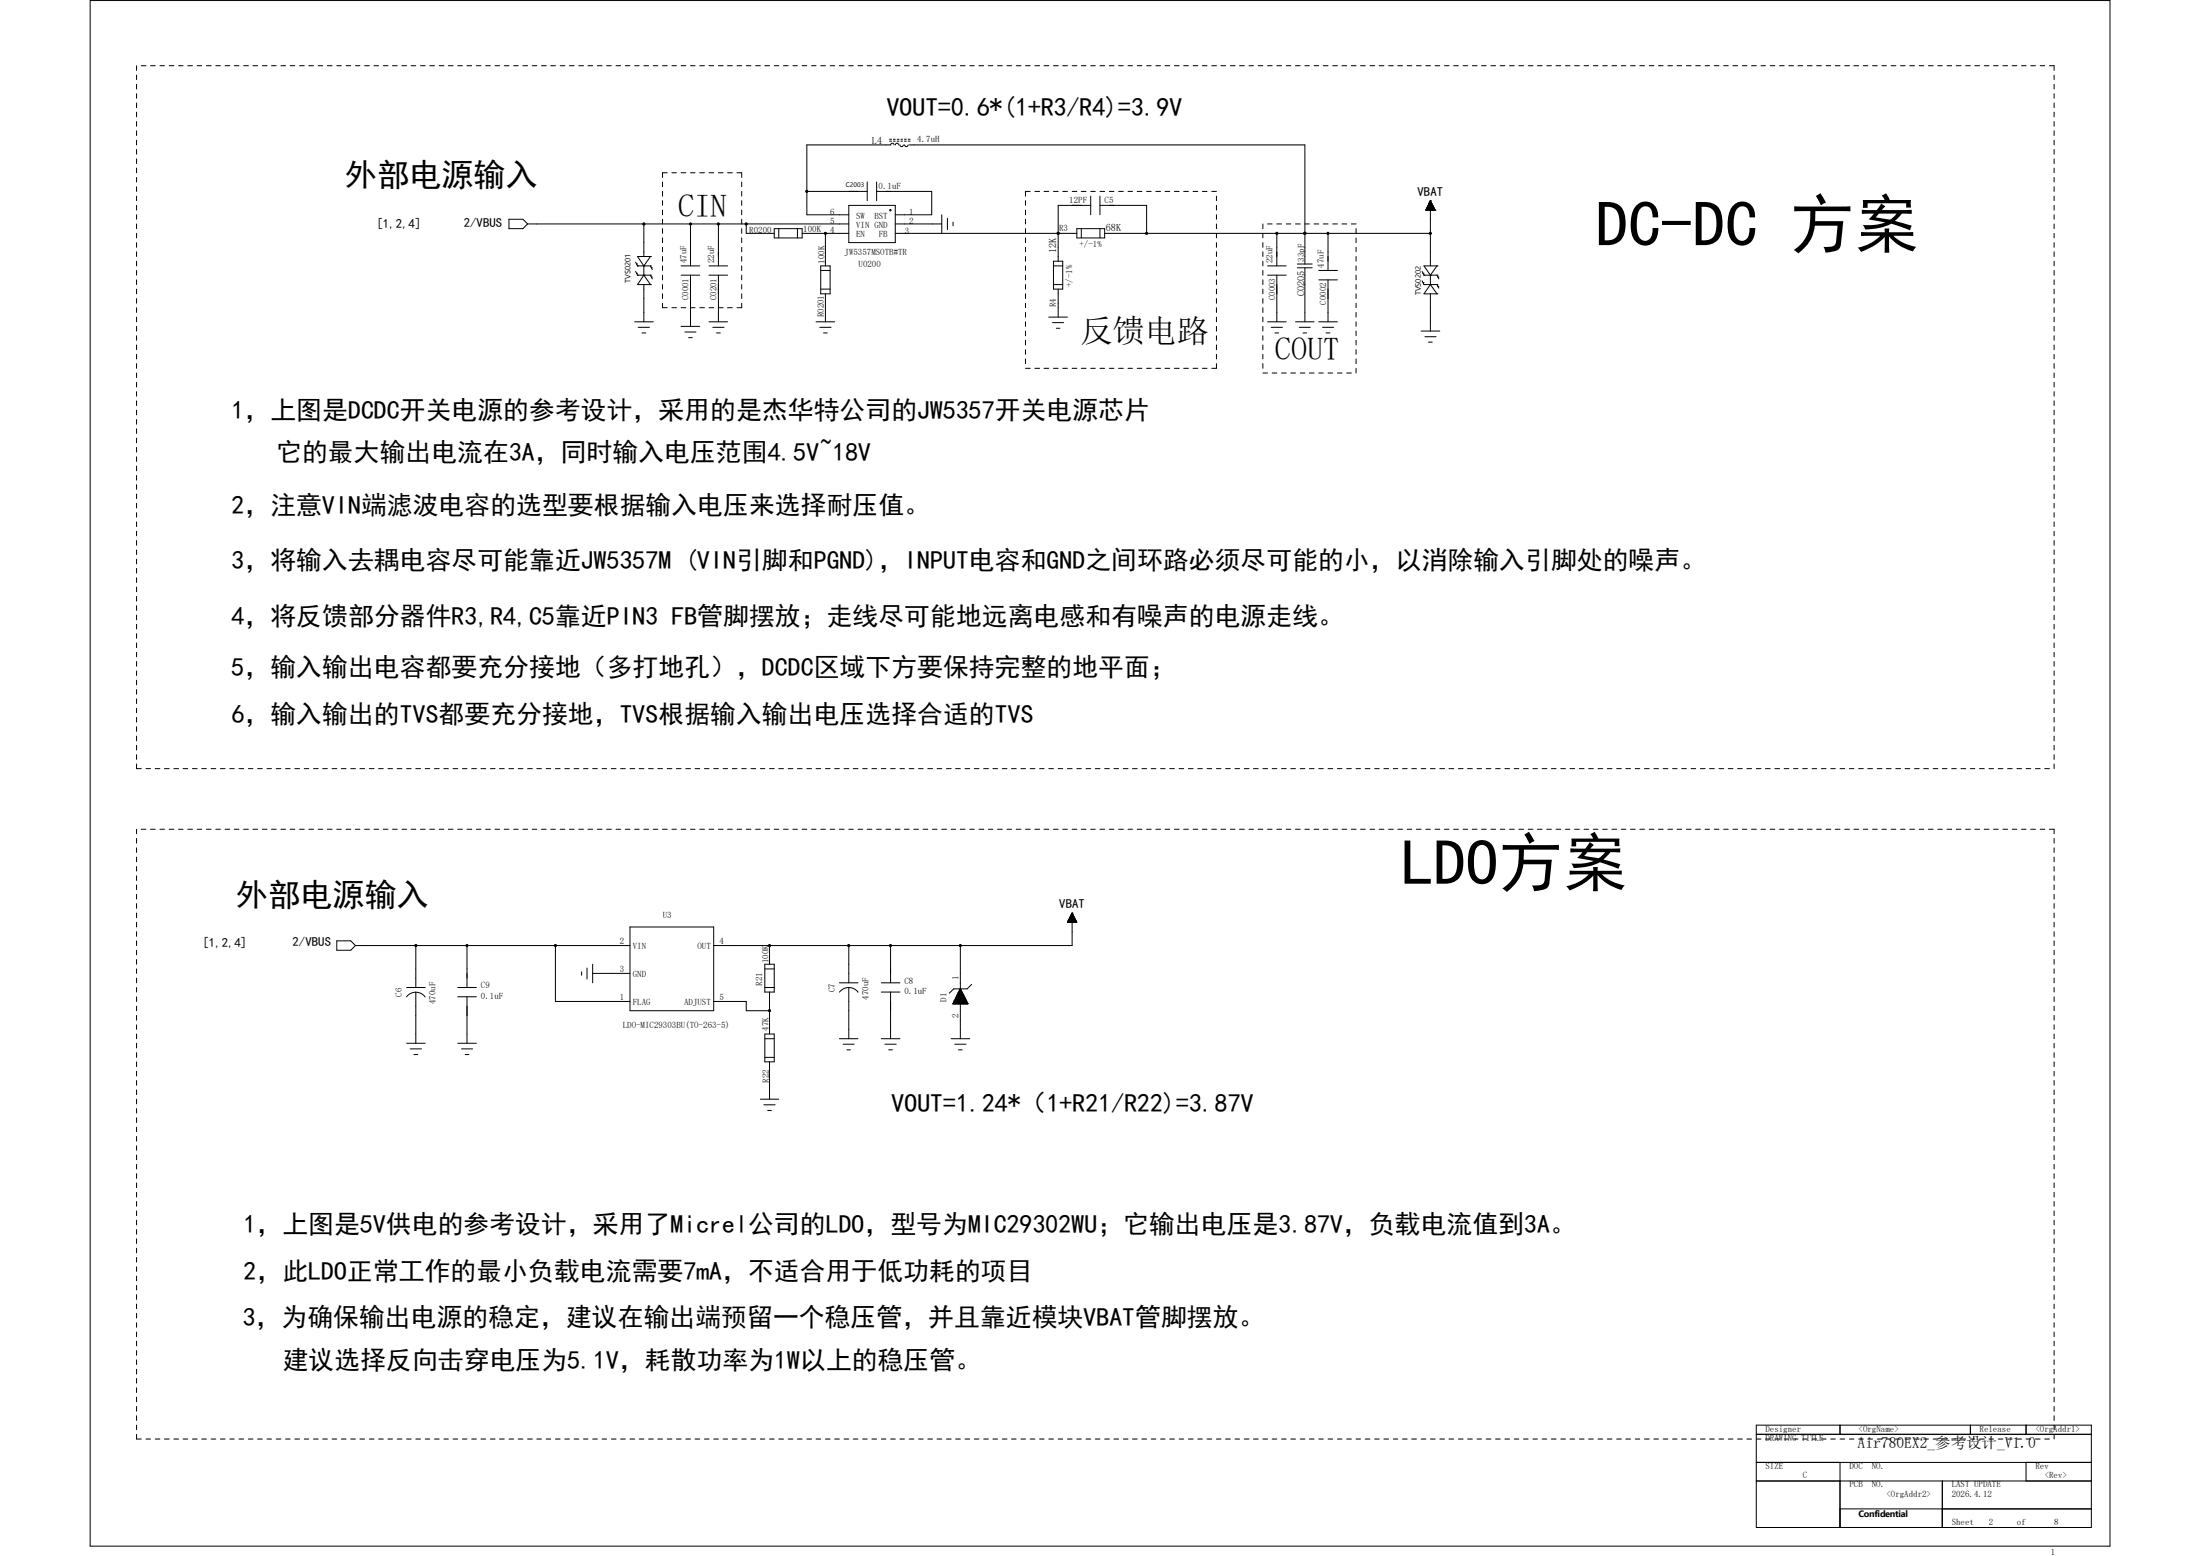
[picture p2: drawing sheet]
<svg xmlns="http://www.w3.org/2000/svg" width="297mm" height="210mm" viewBox="0 0 297 210" stroke-linecap="round" stroke-linejoin="round" font-family="sans-serif">
<g fill="none" stroke="#000" stroke-width=".14">
<path d="M12.2 .1h272.7v208.6h-272.7zM18.4 8.9v.6M18.4 10.1v.6M18.4 11.4v.6M18.4 12.6v.7M18.4 13.9v.6M18.4 15.1v.7M18.4 16.4v.6M18.4 17.7v.6M18.4 18.9v.7M19.1 8.9h.6M20.3 8.9h.7"/>
<path d="M21.6 8.9h.6M22.8 8.9h.7M24.1 8.9h.6M25.3 8.9h.7M26.6 8.9h.6M27.9 8.9h.6M29.1 8.9h.6M30.4 8.9h.6M31.6 8.9h.7M32.9 8.9h.6M34.1 8.9h.7M35.4 8.9h.6"/>
<path d="M36.7 8.9h.6M37.9 8.9h.7M39.2 8.9h.6M40.4 8.9h.7M41.7 8.9h.6M43 8.9h.6M44.2 8.9h.6M45.5 8.9h.6M46.7 8.9h.6M48 8.9h.6M49.2 8.9h.7M50.5 8.9h.6"/>
<path d="M51.7 8.9h.7M53 8.9h.6M54.3 8.9h.6M55.5 8.9h.6M56.8 8.9h.6M58 8.9h.7M59.3 8.9h.6M60.5 8.9h.7M61.8 8.9h.6M63 8.9h.7M64.3 8.9h.6M65.6 8.9h.6"/>
<path d="M66.8 8.9h.6M68.1 8.9h.6M69.3 8.9h.7M70.6 8.9h.6M71.9 8.9h.6M73.1 8.9h.6M74.3 8.9h.7M75.6 8.9h.7M76.9 8.9h.6M78.1 8.9h.7M79.4 8.9h.6M80.6 8.9h.7"/>
<path d="M81.9 8.9h.6M83.2 8.9h.6M84.4 8.9h.6M85.7 8.9h.6M86.9 8.9h.7M88.2 8.9h.6M89.4 8.9h.7M90.7 8.9h.6M91.9 8.9h.7M93.2 8.9h.6M94.5 8.9h.6M95.7 8.9h.7"/>
<path d="M97 8.9h.6M98.2 8.9h.7M99.5 8.9h.6M100.7 8.9h.7M102 8.9h.6M103.3 8.9h.6M104.5 8.9h.6M105.8 8.9h.6M107 8.9h.7M108.3 8.9h.6M109.6 8.9h.6M110.8 8.9h.6"/>
<path d="M112.1 8.9h.6M113.3 8.9h.7M114.6 8.9h.6M115.8 8.9h.7M117.1 8.9h.6M118.3 8.9h.7M119.6 8.9h.6M120.1 19.1h.3M120.1 18.8h.3M120.2 19.6h-11.3v9.4h5.7M120.2 19.6l.1-.2 .2-.1 .1 .1 .1 .2M120.6 19.1h.3"/>
<path d="M120.6 18.8h.3M120.9 8.9h.6M120.9 19.6v-.2l.2-.1 .2 .1v.2M121.1 19.1h.3M121.1 18.8h.3M121.5 19.6l.1 .1 .1 .1 .2-.1 .1-.1M121.6 19.1h.2M121.6 18.8h.2M122.1 8.9h.6M122.1 19.1h.3M122.1 18.8h.3M122.1 19.6l.1 .1 .2 .1 .1-.1 .1-.1"/>
<path d="M122.6 19.1h.3M122.6 18.8h.3M122.7 19.6h53.5v16M123.4 8.9h.6M124.6 8.9h.7M125.9 8.9h.6M127.1 8.9h.7M128.4 8.9h.6M129.6 8.9h.7M130.9 8.9h.6M132.2 8.9h.6M133.4 8.9h.6"/>
<path d="M134.7 8.9h.6M135.9 8.9h.7M137.2 8.9h.6M138.4 8.9h.7M139.7 8.9h.6M140.9 8.9h.7M142.2 8.9h.7M143.5 8.9h.6M144.7 8.9h.7M146 8.9h.6M147.2 8.9h.7M148.5 8.9h.6"/>
<path d="M149.8 8.9h.6M151 8.9h.6M152.3 8.9h.6M153.5 8.9h.7M154.8 8.9h.6M156 8.9h.7M157.3 8.9h.6M158.5 8.9h.7M159.8 8.9h.6M161.1 8.9h.6M162.3 8.9h.7M163.6 8.9h.6"/>
<path d="M164.8 8.9h.7M166.1 8.9h.6M167.3 8.9h.7M168.6 8.9h.6M169.9 8.9h.6M171.1 8.9h.6M172.4 8.9h.6M173.6 8.9h.7M174.9 8.9h.6M176.2 8.9h.6M177.4 8.9h.6M178.6 8.9h.7"/>
<path d="M179.9 8.9h.7M181.2 8.9h.6M182.4 8.9h.7M183.7 8.9h.6M184.9 8.9h.7M186.2 8.9h.6M187.5 8.9h.6M188.7 8.9h.6M190 8.9h.6M191.2 8.9h.7M192.5 8.9h.6M193.7 8.9h.7"/>
<path d="M195 8.9h.6M196.2 8.9h.7M197.5 8.9h.6M198.8 8.9h.6M200 8.9h.6M201.3 8.9h.6M202.5 8.9h.7M203.8 8.9h.6M205 8.9h.7M206.3 8.9h.6M207.5 8.9h.7M208.8 8.9h.6"/>
<path d="M210.1 8.9h.6M211.3 8.9h.6M212.6 8.9h.6M213.8 8.9h.7M215.1 8.9h.6M216.4 8.9h.6M217.6 8.9h.6M218.9 8.9h.6M220.1 8.9h.7M221.4 8.9h.6M222.6 8.9h.7M223.9 8.9h.6"/>
<path d="M225.2 8.9h.6M226.4 8.9h.6M227.7 8.9h.6M228.9 8.9h.7M230.2 8.9h.6M231.4 8.9h.7M232.7 8.9h.6M233.9 8.9h.7M235.2 8.9h.6M236.5 8.9h.6M237.7 8.9h.6M239 8.9h.6"/>
<path d="M240.2 8.9h.7M241.5 8.9h.6M242.7 8.9h.7M244 8.9h.6M245.2 8.9h.7M246.5 8.9h.7M247.8 8.9h.6M249 8.9h.7M250.3 8.9h.6M251.5 8.9h.7M252.8 8.9h.6M254.1 8.9h.6"/>
<path d="M255.3 8.9h.6M256.6 8.9h.6M257.8 8.9h.7M259.1 8.9h.6M260.3 8.9h.7M261.6 8.9h.6M262.8 8.9h.7M264.1 8.9h.6M265.4 8.9h.6M266.6 8.9h.6M267.9 8.9h.6M269.1 8.9h.7"/>
<path d="M270.4 8.9h.6M271.6 8.9h.7M272.9 8.9h.6M274.2 8.9h.6M275.4 8.9h.6M276.7 8.9h.6v.6M277.3 10.1v.6M277.3 11.4v.6M277.3 12.6v.7M277.3 13.9v.6M277.3 15.1v.7M277.3 16.4v.6"/>
<path d="M277.3 17.7v.6M277.3 18.9v.7M18.4 20.2v.6M18.4 21.4v.7M18.4 22.7v.6M18.4 24v.6M18.4 25.2v.6M18.4 26.5v.6M18.4 27.7v.7M18.4 29v.6M18.4 30.2v.7M18.4 31.5v.6"/>
<path d="M18.4 32.7v.7M18.4 34v.6M18.4 35.3v.6M18.4 36.5v.6M18.4 37.8v.6M18.4 39v.7M68.7 29.6h1.9l.6 .6-.6 .7h-1.9zM71.2 30.2h43.4M85.8 36.6l.3 .5M85.8 35.4l.3 .5M85.9 36.9h.1M85.9 35.6h.1"/>
<path d="M86.1 37.1h.1M86.1 35.9h.1M86.1 35.9h1.7M86.1 37.1h1.7M86.9 37.1h.1M86.9 35.9h.1M86.9 37.1l-.8 1.3h1.7M86.9 30.2v4.4M86.9 35.9v1.2M86.9 38.4v5M86.9 37.1l.9 1.3M87.8 37.1h.1"/>
<path d="M87.8 38.4h.1M87.8 34.6h.1M87.8 35.9h.1M87.8 37.1l.3 .5M87.8 34.6h-1.7l.8 1.3M87.8 34.6l-.9 1.3M87.8 35.9l.1 .2M87.9 37.4h.1M87.9 36.1h.1M87.9 36.1l.2 .3M89.4 24.6v.6M89.4 25.8v.7"/>
<path d="M89.4 27.1v.6M89.4 28.4v.6M89.4 29.6v.6M89.4 30.9v.6M89.4 32.1v.6M89.4 33.4v.6M89.4 34.6v.7M89.4 35.9v.6M89.4 37.1v.7M89.4 38.4v.6M89.4 39.7v.6M90.1 23.3h-.7v.7"/>
<path d="M90.7 23.3h.6M91.9 23.3h.7M91.9 35.9h2.6M91.9 37.1h2.6M93.2 23.3h.6M93.2 30.2v5.7M93.2 37.1v6.9M94.5 23.3h.6M95.7 23.3h.7M95.7 35.9h2.5M95.7 37.1h2.5M97 23.3h.6"/>
<path d="M97 30.2v5.7M97 37.1v6.3M98.2 23.3h.7M99.5 23.3h.6v.7M100.1 24.6v.6M100.1 25.8v.7M100.1 27.1v.6M100.1 28.4v.6M100.1 29.6v.6M100.1 30.9v.6M100.1 32.1v.6M100.1 33.4v.6"/>
<path d="M100.1 34.6v.7M100.1 35.9v.6M100.1 37.1v.7M100.1 38.4v.6M100.1 39.7v.6M100.7 30.2v1.3h3.8M104.5 30.9h3.8v1.2h-3.8zM105.1 30.9v1.2M107.7 30.9v1.2M108.3 31.5h6.3M108.9 25.8h8.2M110.8 39h1.3"/>
<path d="M110.8 35.9h1.3v3.8h-1.3zM110.8 36.5h1.3M111.4 31.5v4.4M111.4 39.7v3.7M114.6 27.7h6.3v5h-6.3zM117.1 24.6v2.5M118.3 25.8h7.5v3.2h-4.9M118.3 24.6v2.5M120.9 30.2h6.2M120.9 31.5h24.5M127.1 29v2.5M127.9 29.5v1.5"/>
<path d="M128.7 30v.5M138.4 27.1v.6M138.4 28.4v.6M138.4 29.6v.6M138.4 30.9v.6M138.4 32.1v.6M138.4 33.4v.6M138.4 34.6v.7M138.4 35.9v.6M138.4 37.1v.7M138.4 38.4v.6M138.4 39.7v.6"/>
<path d="M139.1 25.8h-.7v.7M139.7 25.8h.6M140.9 25.8h.7M142.2 25.8h.7M142.2 35.3h1.3v3.7h-1.3zM142.2 35.9h1.3M142.2 38.4h1.3M142.9 31.5h.1M142.9 39v3.8M143.5 25.8h.6M144.7 25.8h.7M145.4 30.9h3.7v1.2h-3.7z"/>
<path d="M146 25.8h.6M146 30.9v1.2M147.2 25.8h.7M147.2 27.7h-4.3v7.6M147.2 26.5v2.5M148.5 25.8h.6M148.5 27.7h6.3v3.8M148.5 26.5v2.5M148.5 30.9v1.2M149.1 31.5h44M149.8 25.8h.6M151 25.8h.6"/>
<path d="M152.3 25.8h.6M153.5 25.8h.7M154.8 25.8h.6M156 25.8h.7M157.3 25.8h.6M158.5 25.8h.7M159.8 25.8h.6M161.1 25.8h.6M162.3 25.8h.7M163.6 25.8h.6M164.2 26.5v.6M164.2 27.7v.7"/>
<path d="M164.2 29v.6M164.2 30.2v.7M164.2 31.5v.6M164.2 32.7v.7M164.2 34v.6M164.2 35.3v.6M164.2 36.5v.6M164.2 37.8v.6M164.2 39v.7M170.5 30.2v.7M170.5 31.5v.6M170.5 32.7v.7"/>
<path d="M170.5 34v.6M170.5 35.3v.6M170.5 36.5v.6M170.5 37.8v.6M170.5 39v.7M171.1 30.2h.6M171.1 35.9h2.5M171.1 37.1h2.5M172.4 30.2h.6M172.4 31.5v4.4M172.4 37.1v6.3M173.6 30.2h.7"/>
<path d="M174.9 30.2h.6M175.1 35.6h2M175.1 36.1h2M176.2 31.5h.1M176.2 30.2h.6M176.2 36.1v7.3M177.4 30.2h.6M178 36.5h2.6M178 37.8h2.6M178.6 30.2h.7M179.3 31.5v5M179.3 37.8v5.6"/>
<path d="M179.9 30.2h.7M181.2 30.2h.6M182.4 30.2h.7M183.1 30.9v.6M183.1 32.1v.6M183.1 33.4v.6M183.1 34.6v.7M183.1 35.9v.6M183.1 37.1v.7M183.1 38.4v.6M183.1 39.7v.6M192 37.9l.2 .5"/>
<path d="M192 36.6l.2 .5M192.1 38.2h.1M192.1 36.9h.1M192.2 38.4h.1M192.2 37.1h.1M192.2 38.4h1.8M192.2 37.1h1.8M192.5 28.4h.1M192.5 28.4h1.2M192.5 28.3h1.2M192.5 28.2h1.2v.2M192.5 28.2v.2"/>
<path d="M192.6 28.2h1.1M192.6 28.1h1v.3M192.6 28h1v.4M192.6 28v.4M192.7 28h.9M192.7 27.9h.8v.5M192.7 27.9v.5M192.7 27.9h.8M192.7 27.8h.8v.6M192.7 27.8v.6M192.8 27.8h.7M192.8 27.7h.6v.7"/>
<path d="M192.8 27.7v.7M192.8 27.7h.6M192.8 27.6h.6v.8M192.9 27.5h.4v.9M192.9 27.4h.4v1M192.9 27.4v1M192.9 27.4h.4M193 27.3h.2v1.1M193 27.2h.2v1.2M193 27.2v1.2M193.1 27.2h.1M193.1 27.1h.1"/>
<path d="M193.1 27.1v1.3M193.1 38.4h.1M193.1 37.1h.1M193.1 38.4l-.9 1.3h1.8M193.1 27.1v8.8M193.1 37.1v1.3M193.1 39.7v5M193.1 38.4l.9 1.3M193.1 27.1l-.6 1.3M193.1 27.1l.6 1.3M193.2 27.3h-.2v1.1M193.3 27.5h-.4v.9"/>
<path d="M193.4 27.6h-.6v.8M193.6 28.1h-1v.3M193.7 28.4h.1M194 38.4h.1M194 39.7h.1M194 35.9h.1M194 37.1h.1M194 35.9h-1.8l.9 1.2M194 38.4l.1 .3M194 35.9l-.9 1.2M194 37.1l.2 .5M194.1 38.7h.1"/>
<path d="M194.1 37.4h.1M194.1 38.7l.1 .2M277.3 20.2v.6M277.3 21.4v.7M277.3 22.7v.6M277.3 24v.6M277.3 25.2v.6M277.3 26.5v.6M277.3 27.7v.7M277.3 29v.6M277.3 30.2v.7M277.3 31.5v.6"/>
<path d="M277.3 32.7v.7M277.3 34v.6M277.3 35.3v.6M277.3 36.5v.6M277.3 37.8v.6M277.3 39v.7M18.4 40.3v.6M18.4 41.5v.7M18.4 42.8v.6M18.4 44v.7M18.4 45.3v.6M18.4 46.6v.6"/>
<path d="M18.4 47.8v.6M18.4 49.1v.6M18.4 50.3v.7M18.4 51.6v.6M18.4 52.9v.6M18.4 54.1v.6M18.4 55.4v.6M18.4 56.6v.7M18.4 57.9v.6M18.4 59.1v.7M85.7 43.4h2.5M86.2 44.2h1.5"/>
<path d="M86.7 44.9h.5M89.4 40.9v.6h.7M90.7 41.5h.6M91.9 41.5h.7M91.9 44h2.6M92.5 44.8h1.5M93 45.6h.5M93.2 41.5h.6M94.5 41.5h.6M95.7 41.5h.7M95.7 43.4h2.5M96.2 44.2h1.5"/>
<path d="M96.7 44.9h.5M97 41.5h.6M98.2 41.5h.7M100.1 40.9v.6h-.6M110.2 43.4h2.5M110.7 44.2h1.5M111.2 44.9h.5M138.4 40.9v.6M138.4 42.2v.6M138.4 43.4v.6M138.4 44.7v.6M138.4 45.9v.7"/>
<path d="M138.4 47.2v.6M138.4 48.4v.7M138.4 49.7h.7M139.7 49.7h.6M140.9 49.7h.7M141.6 42.8h2.5M142.1 43.5h1.5M142.2 49.7h.7M142.6 44.3h.5M143.5 49.7h.6M144.7 49.7h.7M146 49.7h.6"/>
<path d="M147.2 49.7h.7M148.5 49.7h.6M149.8 49.7h.6M151 49.7h.6M152.3 49.7h.6M153.5 49.7h.7M154.8 49.7h.6M156 49.7h.7M157.3 49.7h.6M158.5 49.7h.7M159.8 49.7h.6M161.1 49.7h.6"/>
<path d="M162.3 49.7h.7M164.2 49.1v.6h-.6M164.2 40.3v.6M164.2 41.5v.7M164.2 42.8v.6M164.2 44v.7M164.2 45.3v.6M164.2 46.6v.6M164.2 47.8v.6M170.5 40.3v.6M170.5 41.5v.7M170.5 42.8v.6"/>
<path d="M170.5 44v.7M170.5 45.3v.6M170.5 46.6v.6M170.5 47.8v.6M170.5 49.1v.6M170.5 50.3h.6M171.1 43.4h2.5M171.6 44.2h1.5M171.7 50.3h.7M172.1 44.9h.5M173 50.3h.6M174.3 50.3h.6"/>
<path d="M174.9 43.4h2.5M175.4 44.2h1.5M175.5 50.3h.7M175.9 44.9h.5M176.8 50.3h.6M178 50.3h.6M178 43.4h2.6M178.5 44.2h1.5M179 44.9h.5M179.3 50.3h.6M180.6 50.3h.6M181.8 50.3h.6"/>
<path d="M183.1 40.9v.6M183.1 42.2v.6M183.1 43.4v.6M183.1 44.7v.6M183.1 45.9v.7M183.1 47.2v.6M183.1 48.4v.7M183.1 49.7v.6M191.9 44.7h2.5M192.4 45.4h1.5M192.8 46.2h.6M277.3 40.3v.6"/>
<path d="M277.3 41.5v.7M277.3 42.8v.6M277.3 44v.7M277.3 45.3v.6M277.3 46.6v.6M277.3 47.8v.6M277.3 49.1v.6M277.3 50.3v.7M277.3 51.6v.6M277.3 52.9v.6M277.3 54.1v.6M277.3 55.4v.6"/>
<path d="M277.3 56.6v.7M277.3 57.9v.6M277.3 59.1v.7M18.4 60.4v.6M18.4 61.6v.7M18.4 62.9v.6M18.4 64.2v.6M18.4 65.4v.6M18.4 66.7v.6M18.4 67.9v.7M18.4 69.2v.6M18.4 70.4v.7"/>
<path d="M18.4 71.7v.6M18.4 73v.6M18.4 74.2v.6M18.4 75.5v.6M18.4 76.7v.6M18.4 78v.6M18.4 79.2v.7M277.3 60.4v.6M277.3 61.6v.7M277.3 62.9v.6M277.3 64.2v.6M277.3 65.4v.6"/>
<path d="M277.3 66.7v.6M277.3 67.9v.7M277.3 69.2v.6M277.3 70.4v.7M277.3 71.7v.6M277.3 73v.6M277.3 74.2v.6M277.3 75.5v.6M277.3 76.7v.6M277.3 78v.6M277.3 79.2v.7M18.4 80.5v.6"/>
<path d="M18.4 81.7v.7M18.4 83v.7M18.4 84.3v.6M18.4 85.5v.6M18.4 86.8v.6M18.4 88v.6M18.4 89.3v.6M18.4 90.6v.6M18.4 91.8v.6M18.4 93.1v.6M18.4 94.3v.7M18.4 95.6v.6"/>
<path d="M18.4 96.8v.7M18.4 98.1v.6M18.4 99.3v.7M277.3 80.5v.6M277.3 81.7v.7M277.3 83v.7M277.3 84.3v.6M277.3 85.5v.6M277.3 86.8v.6M277.3 88v.6M277.3 89.3v.6M277.3 90.6v.6"/>
<path d="M277.3 91.8v.6M277.3 93.1v.6M277.3 94.3v.7M277.3 95.6v.6M277.3 96.8v.7M277.3 98.1v.6M277.3 99.3v.7M18.4 100.6v.6M18.4 101.9v.6M18.4 103.1v.6h.7M18.4 111.9v.6M18.4 113.2v.6"/>
<path d="M18.4 114.4v.6M18.4 115.7v.6M18.4 116.9v.7M18.4 118.2v.6M18.4 119.4v.7M19.1 111.9h.6M19.7 103.7h.6M20.3 111.9h.7M21 103.7h.6M21.6 111.9h.6M22.2 103.7h.6M22.8 111.9h.7"/>
<path d="M23.5 103.7h.6M24.1 111.9h.6M24.7 103.7h.6M25.3 111.9h.7M26 103.7h.6M26.6 111.9h.6M27.2 103.7h.7M27.9 111.9h.6M28.5 103.7h.6M29.1 111.9h.6M29.7 103.7h.7M30.4 111.9h.6"/>
<path d="M31 103.7h.6M31.6 111.9h.7M32.3 103.7h.6M32.9 111.9h.6M33.5 103.7h.6M34.1 111.9h.7M34.8 103.7h.6M35.4 111.9h.6M36 103.7h.7M36.7 111.9h.6M37.3 103.7h.6M37.9 111.9h.7"/>
<path d="M38.6 103.7h.6M39.2 111.9h.6M39.8 103.7h.6M40.4 111.9h.7M41.1 103.7h.6M41.7 111.9h.6M42.3 103.7h.7M43 111.9h.6M43.6 103.7h.6M44.2 111.9h.6M44.8 103.7h.7M45.5 111.9h.6"/>
<path d="M46.1 103.7h.6M46.7 111.9h.6M47.3 103.7h.7M48 111.9h.6M48.6 103.7h.6M49.2 111.9h.7M49.9 103.7h.6M50.5 111.9h.6M51.1 103.7h.6M51.7 111.9h.7M52.4 103.7h.6M53 111.9h.6"/>
<path d="M53.6 103.7h.7M54.3 111.9h.6M54.9 103.7h.6M55.5 111.9h.6M56.1 103.7h.7M56.8 111.9h.6M57.4 103.7h.6M58 111.9h.7M58.7 103.7h.6M59.3 111.9h.6M59.9 103.7h.6M60.5 111.9h.7"/>
<path d="M61.2 103.7h.6M61.8 111.9h.6M62.4 103.7h.6M63 111.9h.7M63.7 103.7h.6M64.3 111.9h.6M64.9 103.7h.7M65.6 111.9h.6M66.2 103.7h.6M66.8 111.9h.6M67.4 103.7h.7M68.1 111.9h.6"/>
<path d="M68.7 103.7h.6M69.3 111.9h.7M70 103.7h.6M70.6 111.9h.6M71.2 103.7h.7M71.9 111.9h.6M72.5 103.7h.6M73.1 111.9h.6M73.7 103.7h.6M74.3 111.9h.7M75 103.7h.6M75.6 111.9h.7"/>
<path d="M76.3 103.7h.6M76.9 111.9h.6M77.5 103.7h.6M78.1 111.9h.7M78.8 103.7h.6M79.4 111.9h.6M80 103.7h.6M80.6 111.9h.7M81.3 103.7h.6M81.9 111.9h.6M82.5 103.7h.7M83.2 111.9h.6"/>
<path d="M83.8 103.7h.6M84.4 111.9h.6M85 103.7h.7M85.7 111.9h.6M86.3 103.7h.6M86.9 111.9h.7M87.6 103.7h.6M88.2 111.9h.6M88.8 103.7h.6M89.4 111.9h.7M90.1 103.7h.6M90.7 111.9h.6"/>
<path d="M91.3 103.7h.6M91.9 111.9h.7M92.6 103.7h.6M93.2 111.9h.6M93.8 103.7h.7M94.5 111.9h.6M95.1 103.7h.6M95.7 111.9h.7M96.4 103.7h.6M97 111.9h.6M97.6 103.7h.6M98.2 111.9h.7"/>
<path d="M98.9 103.7h.6M99.5 111.9h.6M100.1 103.7h.6M100.7 111.9h.7M101.4 103.7h.6M102 111.9h.6M102.6 103.7h.7M103.3 111.9h.6M103.9 103.7h.6M104.5 111.9h.6M105.1 103.7h.7M105.8 111.9h.6"/>
<path d="M106.4 103.7h.6M107 111.9h.7M107.7 103.7h.6M108.3 111.9h.6M108.9 103.7h.7M109.6 111.9h.6M110.2 103.7h.6M110.8 111.9h.6M111.4 103.7h.7M112.1 111.9h.6M112.7 103.7h.6M113.3 111.9h.7"/>
<path d="M114 103.7h.6M114.6 111.9h.6M115.2 103.7h.6M115.8 111.9h.7M116.5 103.7h.6M117.1 111.9h.6M117.7 103.7h.6M118.3 111.9h.7M119 103.7h.6M119.6 111.9h.6M120.2 103.7h.7M120.9 111.9h.6"/>
<path d="M121.5 103.7h.6M122.1 111.9h.6M122.7 103.7h.7M123.4 111.9h.6M124 103.7h.6M124.6 111.9h.7M125.3 103.7h.6M125.9 111.9h.6M126.5 103.7h.6M127.1 111.9h.7M127.8 103.7h.6M128.4 111.9h.6"/>
<path d="M129 103.7h.6M129.6 111.9h.7M130.3 103.7h.6M130.9 111.9h.6M131.5 103.7h.7M132.2 111.9h.6M132.8 103.7h.6M133.4 111.9h.6M134 103.7h.7M134.7 111.9h.6M135.3 103.7h.6M135.9 111.9h.7"/>
<path d="M136.6 103.7h.6M137.2 111.9h.6M137.8 103.7h.6M138.4 111.9h.7M139.1 103.7h.6M139.7 111.9h.6M140.3 103.7h.6M140.9 111.9h.7M141.6 103.7h.6M142.2 111.9h.7M142.9 103.7h.6M143.5 111.9h.6"/>
<path d="M144.1 103.7h.6M144.7 111.9h.7M145.4 103.7h.6M146 111.9h.6M146.6 103.7h.6M147.2 111.9h.7M147.9 103.7h.6M148.5 111.9h.6M149.1 103.7h.7M149.8 111.9h.6M150.4 103.7h.6M151 111.9h.6"/>
<path d="M151.6 103.7h.7M152.3 111.9h.6M152.9 103.7h.6M153.5 111.9h.7M154.2 103.7h.6M154.8 111.9h.6M155.4 103.7h.6M156 111.9h.7M156.7 103.7h.6M157.3 111.9h.6M157.9 103.7h.6M158.5 111.9h.7"/>
<path d="M159.2 103.7h.6M159.8 111.9h.6M160.4 103.7h.7M161.1 111.9h.6M161.7 103.7h.6M162.3 111.9h.7M163 103.7h.6M163.6 111.9h.6M164.2 103.7h.6M164.8 111.9h.7M165.5 103.7h.6M166.1 111.9h.6"/>
<path d="M166.7 103.7h.6M167.3 111.9h.7M168 103.7h.6M168.6 111.9h.6M169.2 103.7h.7M169.9 111.9h.6M170.5 103.7h.6M171.1 111.9h.6M171.7 103.7h.7M172.4 111.9h.6M173 103.7h.6M173.6 111.9h.7"/>
<path d="M174.3 103.7h.6M174.9 111.9h.6M175.5 103.7h.7M176.2 111.9h.6M176.8 103.7h.6M177.4 111.9h.6M178 103.7h.6M178.6 111.9h.7M179.3 103.7h.6M179.9 111.9h.7M180.6 103.7h.6M181.2 111.9h.6"/>
<path d="M181.8 103.7h.6M182.4 111.9h.7M183.1 103.7h.6M183.7 111.9h.6M184.3 103.7h.6M184.9 111.9h.7M185.6 103.7h.6M186.2 111.9h.6M186.8 103.7h.7M187.5 111.9h.6M188.1 103.7h.6M188.7 111.9h.6"/>
<path d="M189.3 103.7h.7M190 111.9h.6M190.6 103.7h.6M191.2 111.9h.7M191.9 103.7h.6M192.5 111.9h.6M193.1 103.7h.6M193.7 111.9h.7M194.4 103.7h.6M195 111.9h.6M195.6 103.7h.6M196.2 111.9h.7"/>
<path d="M196.9 103.7h.6M197.5 111.9h.6M198.1 103.7h.7M198.8 111.9h.6M199.4 103.7h.6M200 111.9h.6M200.6 103.7h.7M201.3 111.9h.6M201.9 103.7h.6M202.5 111.9h.7M203.2 103.7h.6M203.8 111.9h.6"/>
<path d="M204.4 103.7h.6M205 111.9h.7M205.7 103.7h.6M206.3 111.9h.6M206.9 103.7h.6M207.5 111.9h.7M208.2 103.7h.6M208.8 111.9h.6M209.4 103.7h.7M210.1 111.9h.6M210.7 103.7h.6M211.3 111.9h.6"/>
<path d="M211.9 103.7h.7M212.6 111.9h.6M213.2 103.7h.6M213.8 111.9h.7M214.5 103.7h.6M215.1 111.9h.6M215.7 103.7h.7M216.4 111.9h.6M217 103.7h.6M217.6 111.9h.6M218.2 103.7h.7M218.9 111.9h.6"/>
<path d="M219.5 103.7h.6M220.1 111.9h.7M220.8 103.7h.6M221.4 111.9h.6M222 103.7h.6M222.6 111.9h.7M223.3 103.7h.6M223.9 111.9h.6M224.5 103.7h.7M225.2 111.9h.6M225.8 103.7h.6M226.4 111.9h.6"/>
<path d="M227 103.7h.7M227.7 111.9h.6M228.3 103.7h.6M228.9 111.9h.7M229.6 103.7h.6M230.2 111.9h.6M230.8 103.7h.6M231.4 111.9h.7M232.1 103.7h.6M232.7 111.9h.6M233.3 103.7h.6M233.9 111.9h.7"/>
<path d="M234.6 103.7h.6M235.2 111.9h.6M235.8 103.7h.7M236.5 111.9h.6M237.1 103.7h.6M237.7 111.9h.6M238.3 103.7h.7M239 111.9h.6M239.6 103.7h.6M240.2 111.9h.7M240.9 103.7h.6M241.5 111.9h.6"/>
<path d="M242.1 103.7h.6M242.7 111.9h.7M243.4 103.7h.6M244 111.9h.6M244.6 103.7h.6M245.2 111.9h.7M245.9 103.7h.6M246.5 111.9h.7M247.2 103.7h.6M247.8 111.9h.6M248.4 103.7h.6M249 111.9h.7"/>
<path d="M249.7 103.7h.6M250.3 111.9h.6M250.9 103.7h.6M251.5 111.9h.7M252.2 103.7h.6M252.8 111.9h.6M253.4 103.7h.7M254.1 111.9h.6M254.7 103.7h.6M255.3 111.9h.6M255.9 103.7h.7M256.6 111.9h.6"/>
<path d="M257.2 103.7h.6M257.8 111.9h.7M258.5 103.7h.6M259.1 111.9h.6M259.7 103.7h.6M260.3 111.9h.7M261 103.7h.6M261.6 111.9h.6M262.2 103.7h.6M262.8 111.9h.7M263.5 103.7h.6M264.1 111.9h.6"/>
<path d="M264.7 103.7h.7M265.4 111.9h.6M266 103.7h.6M266.6 111.9h.6M267.2 103.7h.7M267.9 111.9h.6M268.5 103.7h.6M269.1 111.9h.7M269.8 103.7h.6M270.4 111.9h.6M271 103.7h.6M271.6 111.9h.7"/>
<path d="M272.3 103.7h.6M272.9 111.9h.6M273.5 103.7h.7M274.2 111.9h.6M274.8 103.7h.6M275.4 111.9h.6M276 103.7h.7M276.7 111.9h.6v.6M277.3 100.6v.6M277.3 101.9v.6M277.3 103.1v.6M277.3 113.2v.6"/>
<path d="M277.3 114.4v.6M277.3 115.7v.6M277.3 116.9v.7M277.3 118.2v.6M277.3 119.4v.7M18.4 120.7v.6M18.4 122v.6M18.4 123.2v.7M18.4 124.5v.6M18.4 125.7v.7M18.4 127v.6M18.4 128.2v.7"/>
<path d="M18.4 129.5v.6M18.4 130.8v.6M18.4 132v.6M18.4 133.3v.6M18.4 134.5v.7M18.4 135.8v.6M18.4 137v.7M18.4 138.3v.6M18.4 139.6v.6M45.5 127h1.8l.7 .6-.7 .6h-1.8zM48 127.6h37M54.9 134.5a1.56 1.56 0 0 1 2.5 0"/>
<path d="M54.9 133.3h2.5M56.1 127.6v5.7M56.1 133.9v6.9M61.8 133.3h2.5M61.8 134.5h2.5M63 127.6v5.7M63 134.5v6.3M75 127.6v7.6h10M78.5 131.1v.5M79.2 130.6v1.5M80 131.4h5M80 130.1v2.5"/>
<path d="M85 125.1h11.4v11.3h-11.4zM96.4 135.2h4.3v1.2h3.2M103.3 130.1h1.2v3.8h-1.2zM103.3 139.6h1.2v3.7h-1.2zM103.3 130.8h1.2M103.3 133.3h1.2M103.9 127.6v2.5M103.9 133.9v5.7M113.3 132.6h2.5M113.3 133.9a1.58 1.58 0 0 1 2.5 0M114.6 127.6v5M114.6 133.3v6.9"/>
<path d="M119 133.9h2.5M119 132.6h2.5M120.2 127.6v5M120.2 133.9v6.3M129.6 127.6v5.9M129.6 135.5v4.7M131.2 132.9l-.6 .6h-1.8l-.6 .5M144.1 124.4h1.2M144.1 124.4v.1M144.2 124.4h1.1v.1M144.2 124.3h1.1M144.2 124.3v.2"/>
<path d="M144.2 124.2h1M144.2 124.2v.3M144.3 124.2h.9M144.3 124.1h.9M144.3 124.1v.4M144.3 124.1h.8M144.3 124v.5M144.4 124h.7M144.4 123.9v.6M144.4 123.9h.7M144.4 123.9h.6M144.4 123.8v.7"/>
<path d="M144.5 123.8h.5M144.5 123.7v.8M144.5 123.7h.5M144.5 123.7h.4M144.5 123.6v.9M144.6 123.6h.3M144.6 123.5h.3M144.6 123.5v1M144.6 123.4h.2M144.6 123.4v1.1M144.7 123.4h.1M144.7 123.3h.1"/>
<path d="M144.7 123.3v1.2M144.7 123.2h.1M144.7 123.2v4.4h-48.3M144.7 123.2l-.6 1.3M144.7 123.2l.7 1.3h-1.3M144.8 123.3v1.2M144.8 123.4v1.1M144.9 123.5v1M144.9 123.6v.9M145 123.7v.8M145 123.8v.7M145.1 123.9v.6"/>
<path d="M145.1 124v.5M145.2 124.1v.4M145.2 124.2v.3M145.3 124.3v.2M277.3 120.7v.6M277.3 122v.6M277.3 123.2v.7M277.3 124.5v.6M277.3 125.7v.7M277.3 127v.6M277.3 128.2v.7M277.3 129.5v.6"/>
<path d="M277.3 130.8v.6M277.3 132v.6M277.3 133.3v.6M277.3 134.5v.7M277.3 135.8v.6M277.3 137v.7M277.3 138.3v.6M277.3 139.6v.6M18.4 140.8v.6M18.4 142.1v.6M18.4 143.3v.6M18.4 144.6v.6"/>
<path d="M18.4 145.8v.7M18.4 147.1v.6M18.4 148.3v.7M18.4 149.6v.6M18.4 150.9v.6M18.4 152.1v.6M18.4 153.4v.6M18.4 154.6v.6M18.4 155.9v.6M18.4 157.2v.6M18.4 158.4v.6M18.4 159.6v.7"/>
<path d="M54.9 140.8h2.5M55.4 141.6h1.5M55.9 142.3h.5M61.8 140.8h2.5M62.3 141.6h1.5M62.8 142.3h.5M102.6 148.3h2.5M103.1 149.1h1.5M103.3 140.2h1.2M103.3 142.7h1.2M103.6 149.9h.5M103.9 143.3v5"/>
<path d="M113.3 140.2h2.5M113.8 140.9h1.5M114.3 141.7h.5M119 140.2h2.5M119.5 140.9h1.5M120 141.7h.5M128.4 140.2h2.5M128.9 140.9h1.5M129.4 141.7h.5M277.3 140.8v.6M277.3 142.1v.6M277.3 143.3v.6"/>
<path d="M277.3 144.6v.6M277.3 145.8v.7M277.3 147.1v.6M277.3 148.3v.7M277.3 149.6v.6M277.3 150.9v.6M277.3 152.1v.6M277.3 153.4v.6M277.3 154.6v.6M277.3 155.9v.6M277.3 157.2v.6M277.3 158.4v.6"/>
<path d="M277.3 159.6v.7M18.4 160.9v.7M18.4 162.2v.6M18.4 163.4v.7M18.4 164.7v.6M18.4 165.9v.7M18.4 167.2v.6M18.4 168.5v.6M18.4 169.7v.6M18.4 171v.6M18.4 172.2v.7M18.4 173.5v.6"/>
<path d="M18.4 174.7v.7M18.4 176v.6M18.4 177.2v.7M18.4 178.5v.6M18.4 179.8v.6M277.3 160.9v.7M277.3 162.2v.6M277.3 163.4v.7M277.3 164.7v.6M277.3 165.9v.7M277.3 167.2v.6M277.3 168.5v.6"/>
<path d="M277.3 169.7v.6M277.3 171v.6M277.3 172.2v.7M277.3 173.5v.6M277.3 174.7v.7M277.3 176v.6M277.3 177.2v.7M277.3 178.5v.6M277.3 179.8v.6M18.4 181v.6M18.4 182.3v.6M18.4 183.5v.7"/>
<path d="M18.4 184.8v.6M18.4 186v.7M18.4 187.3v.6M18.4 188.6v.6M18.4 189.8v.7M18.4 191.1v.6M18.4 192.3v.6M18.4 193.6v.6h.7M19.7 194.2h.6M21 194.2h.6M22.2 194.2h.6M23.5 194.2h.6"/>
<path d="M24.7 194.2h.6M26 194.2h.6M27.2 194.2h.7M28.5 194.2h.6M29.7 194.2h.7M31 194.2h.6M32.3 194.2h.6M33.5 194.2h.6M34.8 194.2h.6M36 194.2h.7M37.3 194.2h.6M38.6 194.2h.6"/>
<path d="M39.8 194.2h.6M41.1 194.2h.6M42.3 194.2h.7M43.6 194.2h.6M44.8 194.2h.7M46.1 194.2h.6M47.3 194.2h.7M48.6 194.2h.6M49.9 194.2h.6M51.1 194.2h.6M52.4 194.2h.6M53.6 194.2h.7"/>
<path d="M54.9 194.2h.6M56.1 194.2h.7M57.4 194.2h.6M58.7 194.2h.6M59.9 194.2h.6M61.2 194.2h.6M62.4 194.2h.6M63.7 194.2h.6M64.9 194.2h.7M66.2 194.2h.6M67.4 194.2h.7M68.7 194.2h.6"/>
<path d="M70 194.2h.6M71.2 194.2h.7M72.5 194.2h.6M73.7 194.2h.6M75 194.2h.6M76.3 194.2h.6M77.5 194.2h.6M78.8 194.2h.6M80 194.2h.6M81.3 194.2h.6M82.5 194.2h.7M83.8 194.2h.6"/>
<path d="M85 194.2h.7M86.3 194.2h.6M87.6 194.2h.6M88.8 194.2h.6M90.1 194.2h.6M91.3 194.2h.6M92.6 194.2h.6M93.8 194.2h.7M95.1 194.2h.6M96.4 194.2h.6M97.6 194.2h.6M98.9 194.2h.6"/>
<path d="M100.1 194.2h.6M101.4 194.2h.6M102.6 194.2h.7M103.9 194.2h.6M105.1 194.2h.7M106.4 194.2h.6M107.7 194.2h.6M108.9 194.2h.7M110.2 194.2h.6M111.4 194.2h.7M112.7 194.2h.6M114 194.2h.6"/>
<path d="M115.2 194.2h.6M116.5 194.2h.6M117.7 194.2h.6M119 194.2h.6M120.2 194.2h.7M121.5 194.2h.6M122.7 194.2h.7M124 194.2h.6M125.3 194.2h.6M126.5 194.2h.6M127.8 194.2h.6M129 194.2h.6"/>
<path d="M130.3 194.2h.6M131.5 194.2h.7M132.8 194.2h.6M134 194.2h.7M135.3 194.2h.6M136.6 194.2h.6M137.8 194.2h.6M139.1 194.2h.6M140.3 194.2h.6M141.6 194.2h.6M142.9 194.2h.6M144.1 194.2h.6"/>
<path d="M145.4 194.2h.6M146.6 194.2h.6M147.9 194.2h.6M149.1 194.2h.7M150.4 194.2h.6M151.6 194.2h.7M152.9 194.2h.6M154.2 194.2h.6M155.4 194.2h.6M156.7 194.2h.6M157.9 194.2h.6M159.2 194.2h.6"/>
<path d="M160.4 194.2h.7M161.7 194.2h.6M163 194.2h.6M164.2 194.2h.6M165.5 194.2h.6M166.7 194.2h.6M168 194.2h.6M169.2 194.2h.7M170.5 194.2h.6M171.7 194.2h.7M173 194.2h.6M174.3 194.2h.6"/>
<path d="M175.5 194.2h.7M176.8 194.2h.6M178 194.2h.6M179.3 194.2h.6M180.6 194.2h.6M181.8 194.2h.6M183.1 194.2h.6M184.3 194.2h.6M185.6 194.2h.6M186.8 194.2h.7M188.1 194.2h.6M189.3 194.2h.7"/>
<path d="M190.6 194.2h.6M191.9 194.2h.6M193.1 194.2h.6M194.4 194.2h.6M195.6 194.2h.6M196.9 194.2h.6M198.1 194.2h.7M199.4 194.2h.6M200.6 194.2h.7M201.9 194.2h.6M203.2 194.2h.6M204.4 194.2h.6"/>
<path d="M205.7 194.2h.6M206.9 194.2h.6M208.2 194.2h.6M209.4 194.2h.7M210.7 194.2h.6M211.9 194.2h.7M213.2 194.2h.6M214.5 194.2h.6M215.7 194.2h.7M217 194.2h.6M218.2 194.2h.7M219.5 194.2h.6"/>
<path d="M220.8 194.2h.6M222 194.2h.6M223.3 194.2h.6M224.5 194.2h.7M225.8 194.2h.6M227 194.2h.7M228.3 194.2h.6M229.6 194.2h.6M230.8 194.2h.6M232.1 194.2h.6M233.3 194.2h.6M234.6 194.2h.6"/>
<path d="M235.8 194.2h.7M237.1 192.3h45.2v13.9h-45.2zM237.1 193.6h45.2M237.1 197.4h45.2M237.1 199.9h45.2M237.1 194.2h.6M238.3 194.2h.7M239.6 194.2h.6M240.9 194.2h.6M242.1 194.2h.6M243.4 194.2h.6M244.6 194.2h.6"/>
<path d="M245.9 194.2h.6M247.2 194.2h.6M248.4 192.3v1.3M248.4 197.4v8.8M248.4 194.2h.6M249.7 194.2h.6M250.9 194.2h.6M252.2 194.2h.6M253.4 194.2h.7M254.7 194.2h.6M255.9 194.2h.7M257.2 194.2h.6"/>
<path d="M258.5 194.2h.6M259.7 194.2h.6M261 194.2h.6M262.2 199.9v6.3M262.2 194.2h.6M263.5 194.2h.6M264.7 194.2h.7M266 192.3v1.3M266 194.2h.6M267.2 194.2h.7M268.5 194.2h.6M269.8 194.2h.6"/>
<path d="M271 194.2h.6M272.3 194.2h.6M273.5 192.3v1.3M273.5 197.4v2.5M273.5 194.2h.7M274.8 194.2h.6M276 194.2h.7M277.3 181v.6M277.3 182.3v.6M277.3 183.5v.7M277.3 184.8v.6M277.3 186v.7"/>
<path d="M277.3 187.3v.6M277.3 188.6v.6M277.3 189.8v.7M277.3 191.1v.6M277.3 192.3v.6M277.3 193.6v.6M248.4 203.6h33.9"/>
<circle cx="86.9" cy="30.2" r=".15"/>
<circle cx="93.2" cy="30.2" r=".15"/>
<circle cx="97" cy="30.2" r=".15"/>
<circle cx="100.7" cy="30.2" r=".15"/>
<circle cx="108.9" cy="25.8" r=".15"/>
<circle cx="111.4" cy="31.5" r=".15"/>
<circle cx="120.2" cy="28.4" r=".1"/>
<circle cx="142.9" cy="31.5" r=".15"/>
<circle cx="154.8" cy="31.5" r=".15"/>
<circle cx="172.4" cy="31.5" r=".15"/>
<circle cx="176.1" cy="31.5" r=".15"/>
<circle cx="179.3" cy="31.5" r=".15"/>
<circle cx="193.1" cy="31.5" r=".15"/>
<circle cx="56.1" cy="127.6" r=".15"/>
<circle cx="63" cy="127.6" r=".15"/>
<circle cx="75" cy="127.6" r=".15"/>
<circle cx="103.9" cy="136.4" r=".15"/>
<circle cx="103.9" cy="127.6" r=".15"/>
<circle cx="114.6" cy="127.6" r=".15"/>
<circle cx="120.2" cy="127.6" r=".15"/>
<circle cx="129.6" cy="127.6" r=".15"/>
</g>
<g fill="#000">
<path d="M215.9 27.3a4.2 4.2 0 0 1 2.7 .4 2.91 2.91 0 0 1 .9 2.5 2.61 2.61 0 0 1-1.3 2.6 4.6 4.6 0 0 1-2.3 .3zM216.6 27.9v4.5a1.61 1.61 0 0 0 2-1.7v-1a1.63 1.63 0 0 0-2-1.8zM220.9 27.7a1.74 1.74 0 0 1 2.1-.3 1.74 1.74 0 0 1 .9 1.9h-.8v-.3a.98 .98 0 0 0-.8-1.2 .98 .98 0 0 0-1.1 .9 5.5 5.5 0 0 0 .1 3.3 .93 .93 0 0 0 1 .5 .93 .93 0 0 0 .7-.9l.1-.8h.8a2.06 2.06 0 0 1-1.4 2.3 2.02 2.02 0 0 1-2.3-2.2l-.1-.5a3.6 3.6 0 0 1 .8-2.7zM224.4 29.8h3.8v.6h-3.8zM228.9 27.3a4.2 4.2 0 0 1 2.8 .4 2.91 2.91 0 0 1 .8 2.5 2.61 2.61 0 0 1-1.2 2.6 4.6 4.6 0 0 1-2.4 .3zM229.7 27.9v4.5a1.61 1.61 0 0 0 2-1.7v-1a1.63 1.63 0 0 0-2-1.8zM234 27.7a1.74 1.74 0 0 1 2.1-.3 1.74 1.74 0 0 1 .8 1.9h-.7v-.3a.98 .98 0 0 0-.8-1.2 .98 .98 0 0 0-1.2 .9 5.5 5.5 0 0 0 .2 3.3 .93 .93 0 0 0 1 .5 .93 .93 0 0 0 .7-.9l.1-.8h.8a2.06 2.06 0 0 1-1.5 2.3 2.02 2.02 0 0 1-2.3-2.2v-.5a3.6 3.6 0 0 1 .8-2.7zM242.2 27.8h7.6v.7h-4.7l-.1 1.4h3.9l-.4 3.1a1.11 1.11 0 0 1-1.2 1l-.9 .1-.2-.8h.7a.92 .92 0 0 0 1-.6l.2-2.2h-3.1a5.2 5.2 0 0 1-2.2 3.7l-.7-.5a4.7 4.7 0 0 0 2.3-4.4v-.8h-2.2zM245.1 26.4l.7-.3 .7 1.2-.7 .4zM251.3 28.3l2.1 .1 .6-.9 .5 .4-.5 .5 4.1-.1v.6l-1.3-.1-1 1 2.3 .7-.3 .6-2.5-.9a8 8 0 0 1-3.5 .8l-.3-.6a7.1 7.1 0 0 0 3-.4l-2.2-.4 .7-.8-1.7 .1zM251.2 31.3h3.2v-.5h.7l-.1 .5h3.3v.6l-2.7-.1a5.8 5.8 0 0 0 3.1 1.5l-.4 .6a6.2 6.2 0 0 1-3.3-2l.1 2.2h-.7v-2.1a8.2 8.2 0 0 1-3.2 2l-.4-.6a5.6 5.6 0 0 0 3-1.6l-2.6 .1zM251.5 27h2.9l-.4-.6 .6-.3 .5 .9h2.9v1h-.7v-.6h-5.2v.6h-.6zM253.7 28.8l-.5 .5 1.6 .3a1 1 0 0 0 1-.5l.2-.3z"/>
<path d="M189.6 113.4h.8v5.2h2.8v.7h-3.6zM193.9 113.4a4.2 4.2 0 0 1 2.8 .5 2.91 2.91 0 0 1 .8 2.5 2.61 2.61 0 0 1-1.2 2.6 4.6 4.6 0 0 1-2.4 .3zM194.7 114.1v4.5a1.61 1.61 0 0 0 2-1.8v-.9a1.63 1.63 0 0 0-2-1.8zM199 113.8a1.79 1.79 0 0 1 1.9-.2 1.79 1.79 0 0 1 1 1.6v1.1a3 3 0 0 1-1 2.9 1.82 1.82 0 0 1-2.7-1.7v-1.2a3.2 3.2 0 0 1 .8-2.5zM199.5 114.2a2.58 2.58 0 0 0-.5 2.1v1a1.18 1.18 0 0 0 1.4 1.3 1.75 1.75 0 0 0 .7-1.7v-1.5a1.14 1.14 0 0 0-1.3-1.3zM202.9 114h7.6v.7h-4.8v1.3h3.8l-.3 3.2a1.11 1.11 0 0 1-1.2 1l-.9 .1-.3-.8h.7a.92 .92 0 0 0 1-.6l.2-2.3h-3a5.2 5.2 0 0 1-2.3 3.8l-.6-.5a4.7 4.7 0 0 0 2.2-4.4v-.8h-2.1zM205.8 112.6l.6-.3 .8 1.2-.7 .4zM212 114.5h2l.6-.9 .6 .5-.5 .4h4v.5h-1.3l-.9 1 2.2 .6-.2 .7-2.5-.9a8 8 0 0 1-3.6 .8l-.3-.7a7.1 7.1 0 0 0 3.1-.3l-2.3-.4 .7-.8h-1.6zM211.9 117.5h3.2v-.5h.6v.5h3.2v.5h-2.7a5.8 5.8 0 0 0 3.1 1.5l-.4 .6a6.2 6.2 0 0 1-3.2-2v2.2h-.6v-2.1a8.2 8.2 0 0 1-3.2 2l-.4-.6a5.6 5.6 0 0 0 3-1.6h-2.6zM212.1 113.2h3l-.4-.6 .6-.3 .5 .9h2.8v1h-.6v-.6h-5.2v.6h-.7zM214.3 115l-.4 .5 1.5 .3a1 1 0 0 0 1.1-.5l.2-.3z"/>
</g>
<g fill="none" stroke="#000" stroke-width=".18">
<path d="M128.7 135.4v.1M128.8 135.3h1.8M128.8 135.1h1.7M128.8 135v.5M128.9 134.9h1.5M129 134.8h1.3M129 134.7v.8M129.1 134.6h1.1M129.2 134.4h.9M129.2 134.3v1.2M129.3 134.2h.7M129.3 134h.7"/>
<path d="M129.4 133.9v1.6M129.4 133.9h.4M129.5 133.7h.3M129.6 133.6v1.9M129.6 133.5h.1M129.6 133.5l1.1 2h-2zM129.7 133.6v1.9M129.9 133.9v1.6M130.1 134.3v1.2M130.3 134.7v.8M130.4 135v.5M130.6 135.4v.1"/>
</g>
<g fill="#000">
<circle cx="86.9" cy="30.2" r=".15"/>
<circle cx="93.2" cy="30.2" r=".15"/>
<circle cx="97" cy="30.2" r=".15"/>
<circle cx="100.7" cy="30.2" r=".15"/>
<circle cx="108.9" cy="25.8" r=".15"/>
<circle cx="111.4" cy="31.5" r=".15"/>
<circle cx="142.9" cy="31.5" r=".15"/>
<circle cx="154.8" cy="31.5" r=".15"/>
<circle cx="172.4" cy="31.5" r=".15"/>
<circle cx="176.1" cy="31.5" r=".15"/>
<circle cx="179.3" cy="31.5" r=".15"/>
<circle cx="193.1" cy="31.5" r=".15"/>
<circle cx="56.1" cy="127.6" r=".15"/>
<circle cx="63" cy="127.6" r=".15"/>
<circle cx="75" cy="127.6" r=".15"/>
<circle cx="103.9" cy="136.4" r=".15"/>
<circle cx="103.9" cy="127.6" r=".15"/>
<circle cx="114.6" cy="127.6" r=".15"/>
<circle cx="120.2" cy="127.6" r=".15"/>
<circle cx="129.6" cy="127.6" r=".15"/>
</g>
<g font-size="4.3">
<text x="46.6" y="25.1">外部电源输入</text>
<text x="91.6" y="29.3">CIN</text>
<text x="145.8" y="46.2">反馈电路</text>
<text x="172.1" y="48.6">COUT</text>
<text x="31.9" y="122.3">外部电源输入</text>
</g>
<g font-size="3.5">
<text x="119.7" y="15.6">VOUT=0.6*(1+R3/R4)=3.9V</text>
<text x="31.3" y="56.5">1，上图是DCDC开关电源的参考设计，采用的是杰华特公司的JW5357开关电源芯片</text>
<text x="37.3" y="62.3">它的最大输出电流在3A，同时输入电压范围4.5V~18V</text>
<text x="31.3" y="69.3">2，注意VIN端滤波电容的选型要根据输入电压来选择耐压值。</text>
<text x="31.3" y="76.8">3，将输入去耦电容尽可能靠近JW5357M (VIN引脚和PGND)，INPUT电容和GND之间环路必须尽可能的小，以消除输入引脚处的噪声。</text>
<text x="31.3" y="84.4">4，将反馈部分器件R3,R4,C5靠近PIN3 FB管脚摆放；走线尽可能地远离电感和有噪声的电源走线。</text>
<text x="31.3" y="91.3">5，输入输出电容都要充分接地（多打地孔），DCDC区域下方要保持完整的地平面；</text>
<text x="31.3" y="97.6">6，输入输出的TVS都要充分接地，TVS根据输入输出电压选择合适的TVS</text>
<text x="120.4" y="150.1">VOUT=1.24*（1+R21/R22)=3.87V</text>
<text x="32.9" y="166.5">1，上图是5V供电的参考设计，采用了Micrel公司的LDO，型号为MIC29302WU；它输出电压是3.87V，负载电流值到3A。</text>
<text x="32.9" y="172.7">2，此LDO正常工作的最小负载电流需要7mA，不适合用于低功耗的项目</text>
<text x="32.8" y="179">3，为确保输出电源的稳定，建议在输出端预留一个稳压管，并且靠近模块VBAT管脚摆放。</text>
<text x="38.2" y="184.8">建议选择反向击穿电压为5.1V，耗散功率为1W以上的稳压管。</text>
</g>
<text font-size="2.1" x="250.8" y="195.5">Air780EX2_参考设计_V1.0</text>
<g font-size="1.7">
<text x="191.4" y="26.5">VBAT</text>
<text x="50.8" y="30.7">[1,2,4]</text>
<text x="62.6" y="30.6">2/VBUS</text>
<text x="143" y="122.6">VBAT</text>
<text x="27.3" y="127.9">[1,2,4]</text>
<text x="39.5" y="127.6">2/VBUS</text>
</g>
<g font-size="1.4">
<text x="117.7" y="19.4">L4</text>
<text x="142.6" y="34.2" transform="rotate(-90 142.6 34.2)">12K</text>
<text x="149.3" y="31.2">68K</text>
<text x="176.1" y="40" transform="rotate(-90 176.1 40)">C0205</text>
</g>
<g font-size="1.2">
<text x="123.8" y="19.2">4.7uH</text>
<text x="112.1" y="29">6</text>
<text x="115.6" y="29.5">SW</text>
<text x="118" y="29.5">BST</text>
<text x="118.6" y="25.6">0.1uF</text>
<text x="122.7" y="29">1</text>
<text x="144.4" y="27.4">12PF</text>
<text x="149.1" y="27.3">C5</text>
<text x="92.7" y="35.5" transform="rotate(-90 92.7 35.5)">47uF</text>
<text x="96.4" y="35.5" transform="rotate(-90 96.4 35.5)">22uF</text>
<text x="101.2" y="31.4">R0200</text>
<text x="108.4" y="31.3">100K</text>
<text x="111.3" y="35.6" transform="rotate(-90 111.3 35.6)">100K</text>
<text x="112.1" y="31.5">4</text>
<text x="112.1" y="30.2">5</text>
<text x="114" y="34.5">JW5357MSOTB#TR</text>
<text x="115.6" y="32">EN</text>
<text x="115.6" y="30.7">VIN GND</text>
<text x="115.9" y="36">U0200</text>
<text x="118.6" y="32">FB</text>
<text x="122.2" y="31.5">3</text>
<text x="122.7" y="30.2">2</text>
<text x="143" y="31.2">R3</text>
<text x="145.7" y="33.4">+/-1%</text>
<text x="171.8" y="35.5" transform="rotate(-90 171.8 35.5)">22uF</text>
<text x="176.1" y="35.3" transform="rotate(-90 176.1 35.3)">33pF</text>
<text x="93" y="40.5" transform="rotate(-90 93 40.5)">C0001</text>
<text x="96.7" y="40.5" transform="rotate(-90 96.7 40.5)">C0201</text>
<text x="142.5" y="41.4" transform="rotate(-90 142.5 41.4)">R4</text>
<text x="144.7" y="38.8" transform="rotate(-90 144.7 38.8)">+/-1%</text>
<text x="172.1" y="40.5" transform="rotate(-90 172.1 40.5)">C0003</text>
<text x="178.7" y="36.1" transform="rotate(-90 178.7 36.1)">47uF</text>
<text x="179" y="41.1" transform="rotate(-90 179 41.1)">C0002</text>
<text x="111.2" y="42.8" transform="rotate(-90 111.2 42.8)">R0201</text>
<text x="89.5" y="123.9">U3</text>
<text x="83.7" y="127.4">2</text>
<text x="83.7" y="131.1">3</text>
<text x="85.4" y="128.1">VIN</text>
<text x="85.4" y="131.9">GND</text>
<text x="94.2" y="128.1">OUT</text>
<text x="97.1" y="127.4">4</text>
<text x="103.7" y="130" transform="rotate(-90 103.7 130)">100K</text>
<text x="54.3" y="134.5" transform="rotate(-90 54.3 134.5)">C6</text>
<text x="58.8" y="135.5" transform="rotate(-90 58.8 135.5)">470uF</text>
<text x="64.9" y="133.4">C9</text>
<text x="64.9" y="134.8">0.1uF</text>
<text x="83.7" y="134.9">1</text>
<text x="85.4" y="135.7">FLAG</text>
<text x="92.4" y="135.7">ADJUST</text>
<text x="97.1" y="134.9">5</text>
<text x="102.9" y="133" transform="rotate(-90 102.9 133)">R21</text>
<text x="112.7" y="133.9" transform="rotate(-90 112.7 133.9)">C7</text>
<text x="117.2" y="134.9" transform="rotate(-90 117.2 134.9)">470uF</text>
<text x="122.1" y="132.8">C8</text>
<text x="122.1" y="134.2">0.1uF</text>
<text x="127.8" y="135.2" transform="rotate(-90 127.8 135.2)">D1</text>
<text x="129.4" y="137.4" transform="rotate(-90 129.4 137.4)">2</text>
<text x="129.4" y="132.3" transform="rotate(-90 129.4 132.3)">1</text>
<text x="84.1" y="138.7">LDO-MIC29303BU(TO-263-5)</text>
<text x="103.7" y="139.1" transform="rotate(-90 103.7 139.1)">47K</text>
<text x="103.8" y="146.1" transform="rotate(-90 103.8 146.1)">R22</text>
<text x="238.3" y="194.5">DRAWING TITLE</text>
<text x="238.3" y="193.2">Designer</text>
<text x="250.9" y="193.2">&lt;OrgName&gt;</text>
<text x="267.2" y="193.2">Release</text>
<text x="274.8" y="193.2">&lt;OrgAddr1&gt;</text>
<text x="238.3" y="198.2">SIZE</text>
<text x="243.4" y="199.5">C</text>
<text x="249.7" y="200.7">PCB</text>
<text x="249.7" y="198.2">DOC</text>
<text x="252.7" y="200.7">NO.</text>
<text x="252.7" y="198.2">NO.</text>
<text x="254.7" y="202">&lt;OrgAddr2&gt;</text>
<text x="263.5" y="202">2026.4.12</text>
<text x="263.5" y="200.7">LAST UPDATE</text>
<text x="274.8" y="198.2">Rev</text>
<text x="276" y="199.5">&lt;Rev&gt;</text>
<text x="250.9" y="204.8">Confidential</text>
<text x="263.5" y="205.8">Sheet</text>
<text x="268.5" y="205.8">2</text>
<text x="272.3" y="205.8">of</text>
<text x="276.9" y="209.8">1</text>
<text x="277.3" y="205.8">8</text>
</g>
<g font-size="1">
<text x="85.1" y="38.2" transform="rotate(-90 85.1 38.2)">TVS0201</text>
<text x="191.8" y="39.9" transform="rotate(-90 191.8 39.9)">TVS0202</text>
</g>
<text font-size=".9" x="114.2" y="25.3">C2003</text>
</svg>
